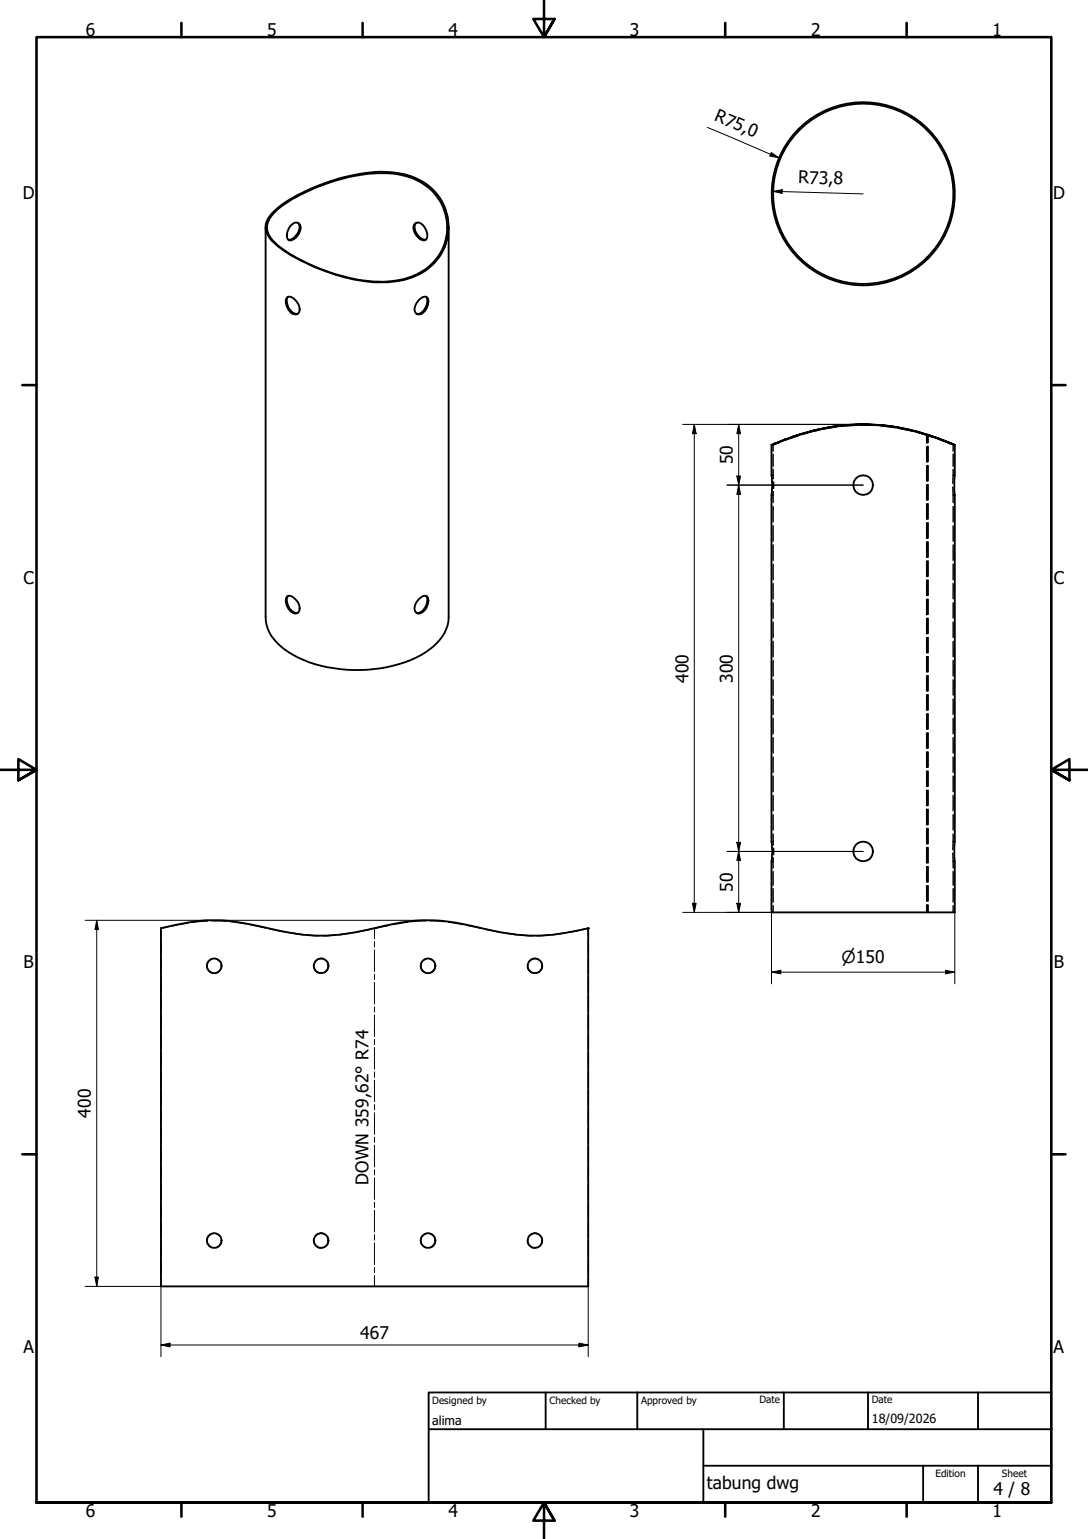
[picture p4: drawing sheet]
<svg xmlns="http://www.w3.org/2000/svg" width="297mm" height="420mm" viewBox="0 0 297 420" stroke-linecap="round" stroke-linejoin="round" font-family="sans-serif">
<!-- layer: Hidden (ISO) -->
<g fill="none" stroke="#000" stroke-width=".38">
<path d="M233 28v.2M233 28.4v.1M238.3 28v.2M238.3 28.4v.1M210.8 55.6h.1M210.8 50.3h.1M211.1 55.6h.1M211.1 50.3h.1M260.1 55.6h.1M260.1 50.3h.1M260.3 55.6h.2M260.3 50.3h.2"/>
<path d="M233 77.4v.1M233 77.6v.2M238.3 77.4v.1M238.3 77.6v.2M217.7 119l-4 1.4M218.4 118.8l-4.1 1.4M222.9 117.6l-4.1 1.1M223.5 117.4l-4.1 1.1M228.2 116.6l-4.3 .7M228.8 116.5l-4.3 .7M233.4 116.1l-4.2 .3M234.1 116.1l-4.3 .3"/>
<path d="M234.5 116.1h4.3M235.1 116.1l4.3 .1M239.8 116.2l4.3 .5M240.5 116.2l4.2 .6M245.1 116.9l4.2 .9M245.7 117l4.2 .9M250.3 118l4.1 1.3M251 118.2l2 .6M253 118.8h.1M253 118.8v2.1M253.1 118.9l2 .6M253.1 118.9v2"/>
<path d="M253.2 118.8l-.1 .1M253.2 118.7l.1 2.1M253.3 118.8l.1 2M255.4 119.6l4 1.5M256.2 119.9l3.9 1.5M210.6 135.1h.2M210.6 129.8h.2M210.6 121.5h.2M210.9 135.1h.2M210.9 129.8h.2M210.9 121.5l.2 1.7M211.1 129.8v.9"/>
<path d="M211.1 124v3.3M211.1 128.1v1.7M211.1 135.1v2.1M211.1 138.3v4.2M211.1 134.2v.9M211.2 131.6v1.7M213.3 120.6l-2.2 .9 1.6-.7M253 122v4.1M253 127.2v4.1M253 132.4v4.1M253 137.6v4.1M253.1 122v4.2"/>
<path d="M253.1 127.2v4.2M253.1 132.4v4.2M253.1 137.6v4.2M253.3 121.8v4.2M253.3 127v4.2M253.3 132.2v4.2M253.3 137.5v4.1M253.4 121.9v4.1M253.4 127.1v4.2M253.4 132.3v4.2M253.4 137.5v4.2M260.1 133l.1 2.1"/>
<path d="M260.2 129.8l-.1 2.1M260.2 135.1h.2M260.2 129.8h.2M260.2 124v3.3M260.2 128.1v1.7M260.2 135.1v2.1M260.2 138.3v4.2M260.4 121.5h-.2v1.7M260.5 135.1h.2M260.5 129.8h.2M260.5 121.5h.2M211.1 143.6v4.1"/>
<path d="M211.1 148.8v4.2M211.1 154v4.3M211.1 159.3v4.2M253 142.8v4.2M253 148v4.2M253 153.2v4.2M253 158.4v4.2M253.1 142.8v4.2M253.1 148v4.2M253.1 153.2v4.2M253.1 158.5v4.1M253.3 142.7v4.2"/>
<path d="M253.3 147.9v4.2M253.3 153.1v4.2M253.3 158.3v4.2M253.4 142.7v4.2M253.4 147.9v4.2M253.4 153.1v4.2M253.4 158.4v4.1M260.2 143.6v4.1M260.2 148.8v4.2M260.2 154v4.3M260.2 159.3v4.2M211.1 164.6v4.2"/>
<path d="M211.1 169.8v4.2M211.1 175.1v4.2M253 163.6v4.2M253 168.8v4.2M253 174v4.2M253 179.2v4.2M253.1 163.7v4.1M253.1 168.9v4.1M253.1 174.1v4.1M253.1 179.3v4.1M253.3 163.6v4.1M253.3 168.8v4.2"/>
<path d="M253.3 174v4.2M253.3 179.2v4.2M253.4 163.6v4.1M253.4 168.8v4.2M253.4 174v4.2M253.4 179.2v4.2M260.2 164.6v4.2M260.2 169.8v4.2M260.2 175.1v4.2M211.1 180.3v4.3M211.1 185.6v4.2M211.1 190.9v4.2"/>
<path d="M211.1 196.1v4.2M253 184.5v4.1M253 189.7v4.1M253 194.9v4.2M253.1 184.5v4.1M253.1 189.7v4.2M253.1 194.9v4.2M253.3 184.4v4.2M253.3 189.7v4.1M253.3 194.9v4.2M253.4 184.4v4.2M253.4 189.7v4.1"/>
<path d="M253.4 194.9v4.2M260.2 180.3v4.3M260.2 185.6v4.2M260.2 190.9v4.2M260.2 196.1v4.2M211.1 201.4v4.2M211.1 206.7v4.2M211.1 211.9v4.2M211.1 217.1v4.2M253 200.1v4.2M253 205.3v4.2M253 210.5v4.2"/>
<path d="M253 215.8v4.1M253.1 200.1v4.2M253.1 205.3v4.2M253.1 210.5v4.2M253.1 215.8v4.1M253.3 200.1v4.2M253.3 205.3v4.2M253.3 210.5v4.2M253.3 215.8v4.1M253.4 200.1v4.2M253.4 205.3v4.2M253.4 210.5v4.2"/>
<path d="M253.4 215.8v4.1M260.2 201.4v4.2M260.2 206.7v4.2M260.2 211.9v4.2M260.2 217.1v4.2M210.6 235.1h.2M210.6 229.8h.2M210.9 235.1h.2M210.9 229.8h.2M211.1 229.8v.9M211.1 222.4v4.2M211.1 227.7v2.1"/>
<path d="M211.1 235.1v1.9M211.1 237.9v3.8M211.1 234.2v.9M211.2 231.6v1.7M253 221v4.1M253 226.2v4.2M253 231.4v4.2M253 236.6v4.2M253.1 221v4.1M253.1 226.2v4.2M253.1 231.4v4.2M253.1 236.6v4.2"/>
<path d="M253.3 221v4.1M253.3 226.2v4.2M253.3 231.4v4.2M253.3 236.6v4.2M253.4 221v4.1M253.4 226.2v4.2M253.4 231.4v4.2M253.4 236.6v4.2M260.1 233l.1 2.1M260.2 229.8l-.1 2.1M260.2 235.1h.2M260.2 229.8h.2"/>
<path d="M260.2 222.4v4.2M260.2 227.7v2.1M260.2 235.1v1.9M260.2 237.9v3.8M260.5 235.1h.2M260.5 229.8h.2M43.9 253.4v.1M43.9 253.5v2M43.9 256.5v4.1M46 253l-2.1 .5M51.3 252l-4.2 .8M56.6 251.4l-4.2 .4"/>
<path d="M57.7 251.4l4.3 .1M63.1 251.6l4.1 .7M68.3 252.5l4.2 .8M73.5 253.6l4.3 .8M78.8 254.6l3.9 .6M83.6 255.2l3.6 .2M91.7 255.2l-3.6 .2M96.4 254.6l-3.8 .6M101.3 253.7l-3.9 .8M106.3 252.6l-3.9 .9M111.3 251.8l-4 .6M116.3 251.4l-4 .2"/>
<path d="M117.3 251.4l4.1 .2M122.4 251.8l4 .6M127.4 252.6l4 .9M132.3 253.7l4 .8M137.3 254.6l3.8 .6M142 255.2l3.6 .2M150.1 255.2l-3.6 .2M154.4 254.7l-3.4 .5M158.2 254l-3.1 .6M159 253.8l1.6-.3v2M160.6 256.6v4M211.1 242.6v3.7"/>
<path d="M211.1 247.2v1.9M253 241.8v4.2M253 247.1v2M253.1 241.9v4.1M253.1 247.1v2M253.3 241.8v4.2M253.3 247.1v2M253.4 241.8v4.2M253.4 247.1v2M260.2 242.6v3.7M260.2 247.2v1.9M43.9 261.7v4.1"/>
<path d="M43.9 266.8v4.1M43.9 271.9v4.2M43.9 277.1v4.1M57.8 261.8a2 2 0 0 0-1.3 1.9 2 2 0 0 0 1.3 1.9M59.1 261.8a2 2 0 0 1 1.4 1.9 2 2 0 0 1-1.4 1.9M85.7 263.4a2.03 2.03 0 0 0 2.3 2.3M88.6 262a2.01 2.01 0 0 0-2.6 .5M89.4 262.7a1.93 1.93 0 0 1-.6 2.6M116.3 261.8a1.97 1.97 0 0 0-1.5 1.9 1.97 1.97 0 0 0 1.5 1.9M117.5 261.8a2 2 0 0 1 1.4 1.9 2 2 0 0 1-1.4 1.9M144.1 263.4a1.96 1.96 0 0 0 2.3 2.3M147.1 262a2.12 2.12 0 0 0-2.7 .5"/>
<path d="M147.8 262.7a1.93 1.93 0 0 1-.6 2.6M160.6 261.7v4.1M160.6 266.9v4M160.6 272v4.1M160.6 277.2v4M43.9 282.2v4.2M43.9 287.4v4.1M43.9 292.5v4.2M43.9 297.7v4.1M160.6 282.3v4.1M160.6 287.4v4.1M160.6 292.6v4.1"/>
<path d="M160.6 297.7v4.1M43.9 302.8v4.1M43.9 308v4.1M43.9 313.1v4.1M43.9 318.2v4.2M160.6 302.9v4M160.6 308v4.1M160.6 313.1v4.1M160.6 318.2v4.2M43.9 323.4v4.1M43.9 328.5v4.2M43.9 333.7v4.1"/>
<path d="M43.9 338.8v4.1M57.8 336.8a2 2 0 0 0-1.3 1.9 2 2 0 0 0 1.3 1.9M59.1 336.8a2 2 0 0 1 1.4 1.9 2 2 0 0 1-1.4 1.9M85.7 338.4a2.03 2.03 0 0 0 2.3 2.3M88.6 337a2.01 2.01 0 0 0-2.6 .5M89.4 337.7a1.93 1.93 0 0 1-.6 2.6M116.3 336.8a1.97 1.97 0 0 0-1.5 1.9 1.97 1.97 0 0 0 1.5 1.9M117.5 336.8a2 2 0 0 1 1.4 1.9 2 2 0 0 1-1.4 1.9M144.1 338.4a1.96 1.96 0 0 0 2.3 2.3M147.1 337a2.12 2.12 0 0 0-2.7 .5M147.8 337.7a1.93 1.93 0 0 1-.6 2.6M160.6 323.4v4.1"/>
<path d="M160.6 328.5v4.2M160.6 333.7v4.1M160.6 338.8v4.1M43.9 344v4.1M43.9 349.1v2.1M160.6 344v4.1M160.6 349.1v2.1"/>
</g>
<!-- layer: Visible (ISO) -->
<g fill="none" stroke="#000" stroke-width=".51">
<path d="M79.4 61.6a1.43 1.43 0 0 1 1.4-.9 1.43 1.43 0 0 1 1.2 1.1 3.7 3.7 0 0 1-2.9 3.8 1.92 1.92 0 0 1-.5-2.7zM81.3 60.8a3 3 0 0 1-1 4.1l-1.1 .5h-.5M113.5 60.9a2.24 2.24 0 0 1 2.6 1.6 2.46 2.46 0 0 1 0 3 2.43 2.43 0 0 1-2.6-1.5 2.35 2.35 0 0 1 0-3.1zM113.7 60.8a2.87 2.87 0 0 0 .6 3.7 2.24 2.24 0 0 0 2 .9M122.1 62a14.7 14.7 0 0 0-12-14.1 37.2 37.2 0 0 0-19.7 1.8 43.3 43.3 0 0 0-15.2 8 5.1 5.1 0 0 0-1.3 7.2 28.7 28.7 0 0 0 10.9 7.3 47.1 47.1 0 0 0 20.8 4.7 17.3 17.3 0 0 0 14.6-7.8 14.4 14.4 0 0 0 1.9-7M122.1 62v.1M122.5 62a15 15 0 0 0-13.3-14.7 40.4 40.4 0 0 0-20 2.5 40 40 0 0 0-14.8 8.3 5.1 5.1 0 0 0 .5 8.2 49.4 49.4 0 0 0 20.2 9.6 31.5 31.5 0 0 0 17.2-.1 14.6 14.6 0 0 0 10.2-13.7h-.4M122.5 62v106.5a12 12 0 0 1-6.4 9.7 38.5 38.5 0 0 1-28.4 3.6 23.5 23.5 0 0 1-13.6-8.1 9.7 9.7 0 0 1-1.6-5.2v-106.5M122.5 62h-.4M253.1 70.3l.3 .2M253.1 70.2a24.6 24.6 0 0 0-10.6-40.9 24.6 24.6 0 0 0-30.8 29 24.6 24.6 0 0 0 40.3 13l1-.9 .3 .3a25 25 0 0 1-41.2-9.4 25 25 0 0 1 26.3-33.2 25 25 0 0 1 18.4 38.1l-2.1 2.9-1.3 1.4M78.3 81.3a1.88 1.88 0 0 1 2.6 .9 2.49 2.49 0 0 1 .3 3.5 2.12 2.12 0 0 1-2.7-1.5l-.5-1.5v-.8z"/>
<path d="M78.7 81a3.4 3.4 0 0 0 1 4.1l.6 .5h1M114.4 81.8l.4-.3a1.17 1.17 0 0 1 1.4-.5 1.17 1.17 0 0 1 .8 1.3 3.6 3.6 0 0 1-2.6 3.5 1.47 1.47 0 0 1-1.1-2.3zM116.3 81a3.4 3.4 0 0 1-.9 4l-.7 .6h-1M253.3 118.7a57.7 57.7 0 0 0-42.5 2.8l.1-.1a58.1 58.1 0 0 1 48.6-.4l1.2 .5-7.3-2.8M210.6 121.5v8.3l.2 2.1-.2 3.1v94.8l.2 2.1-.2 3.2v14h50.1v-127.6M78.3 162.9a1.88 1.88 0 0 1 2.6 1 2.48 2.48 0 0 1 .3 3.5 2.7 2.7 0 0 1-3-2.5l-.2-1.3zM78.7 162.7a3.4 3.4 0 0 0 1 4.1l.6 .4h1M114.4 163.5l.4-.3a1.17 1.17 0 0 1 1.4-.5 1.17 1.17 0 0 1 .8 1.2 3.4 3.4 0 0 1-2.9 3.6 1.79 1.79 0 0 1-.6-2.8zM116.3 162.7a3.4 3.4 0 0 1-.9 4l-.7 .5h-1M43.9 253.4a50.5 50.5 0 0 1 18.6-2 160.8 160.8 0 0 1 16.2 3.2 53.8 53.8 0 0 0 25.4-1.6 49.4 49.4 0 0 1 26.9 .3 52.7 52.7 0 0 0 29.6 .1v97.8h-116.7z"/>
<circle cx="235.6" cy="132.4" r="2.67"/>
<circle cx="235.6" cy="232.5" r="2.67"/>
<circle cx="58.5" cy="263.7" r="1.98"/>
<circle cx="87.7" cy="263.7" r="1.99"/>
<circle cx="116.9" cy="263.7" r="2"/>
<circle cx="146" cy="263.7" r="1.97"/>
<circle cx="58.5" cy="338.7" r="1.98"/>
<circle cx="87.7" cy="338.7" r="2.01"/>
<circle cx="116.9" cy="338.7" r="2"/>
<circle cx="146" cy="338.7" r="1.99"/>
</g>
<g fill="#000">
<circle cx="253.3" cy="118.7" r=".25"/>
<circle cx="253.4" cy="118.7" r=".25"/>
</g>
<!-- layer: Hidden (ISO) -->
<g fill="#000">
<circle cx="160.6" cy="253.4" r=".19"/>
<circle cx="160.6" cy="253.5" r=".19"/>
</g>
<!-- layer: Bend Centerline (ISO) -->
<g fill="none" stroke="#000" stroke-width=".27">
<path d="M102.2 253.4v2.9M102.2 257.1v1.5M102.2 259.3v5.9M102.2 266v1.4M102.2 268.2v5.9M102.2 274.9v1.4M102.2 277.1v5.9M102.2 283.8v1.4M102.2 286v5.9M102.2 292.7v1.4M102.2 294.9v5.9M102.2 301.5v1.5"/>
<path d="M102.2 303.8v5.9M102.2 310.4v1.5M102.2 312.7v5.9M102.2 319.3v1.5M102.2 321.5v5.9M102.2 328.2v1.5M102.2 330.4v5.9M102.2 337.1v1.5M102.2 339.3v5.9M102.2 346v1.5M102.2 348.2v3"/>
</g>
<!-- layer: Border (ISO) -->
<g fill="none" stroke="#000" stroke-width=".7">
<path d="M49.5 6.3v3.8M99 6.3v3.8M148.5 .2v9.9l-2.9-4.9h5.8l-2.9 4.9 2.9-4.9M198 6.3v3.8M247.5 6.3v3.8M6.1 105.1h3.9M287 105.1h3.9M0 210.2h10l-5-3v5.8l5-2.8-5 2.8M297 210.2h-10l5-3v5.8l-5-2.8 5 2.8M6.1 315.1h3.9M287 315.1h3.9M10 410.2v-400.1h277v400.1h-277h277"/>
<path d="M49.5 410.2v3.9M99 410.2v3.9M151.4 415.1l-2.9-4.9 2.9 4.9h-5.8l2.9-4.9v10M198 410.2v3.9M247.5 410.2v3.9"/>
</g>
<!-- layer: Title (ISO) -->
<path d="M117 380.2h170v30h-170zM117 390.2h170M149 380.2v10M174 380.2v10M192 390.2v20M214 380.2v10M237 380.2v10M267 380.2v10M192 400.2h95M252 400.2v10M267 400.2v10" fill="none" stroke="#000" stroke-width=".51"/>
<!-- layer: Dimension (ISO) -->
<g fill="none" stroke="#000" stroke-width=".27">
<path d="M193.1 34.8l19.6 8.3M210.6 41.6l2.1 1.5-2.5-.5zM211.1 52.2l2.5-.4v1zM211.1 52.2l24.5 .7M186.4 115.9h49.2M189.5 115.9l.6 2.5h-1.1zM189.5 115.9v133.2M201.7 115.9l.5 2.5h-1zM201.7 115.9v133.2M198.5 132.4h37.1M201.2 130h1l-.5 2.4zM201.7 132.4l.5 2.6h-1z"/>
<path d="M198.5 232.5h37.1M201.2 230h1l-.5 2.5zM201.7 232.5l.5 2.4h-1zM23.2 251.2h93.6M26.4 251.2l.5 2.5h-1zM26.4 251.2v100M186.4 249.1h24.2v19.5M189 246.6h1.1l-.6 2.5zM201.2 246.6h1l-.5 2.5zM260.7 249.1v19.5M210.6 265.4l2.6-.5v1zM210.6 265.4h50.1"/>
<path d="M258.1 264.9l2.6 .5-2.6 .5zM23.2 351.2h20.7v19.2M25.9 348.7h1l-.5 2.5zM160.6 351.2v19.2M43.9 367.2l2.5-.5v1zM43.9 367.2h116.7M158.1 366.7l2.5 .5-2.5 .5z"/>
</g>
<g fill="#000">
<path d="M210.6 41.6l2.1 1.5-2.5-.5z" fill-rule="evenodd"/>
<path d="M211.1 52.2l2.5-.4v1z" fill-rule="evenodd"/>
<path d="M189.5 115.9l.6 2.5h-1.1z" fill-rule="evenodd"/>
<path d="M201.7 115.9l.5 2.5h-1z" fill-rule="evenodd"/>
<path d="M201.2 130h1l-.5 2.4z" fill-rule="evenodd"/>
<path d="M201.7 132.4l.5 2.6h-1z" fill-rule="evenodd"/>
<path d="M201.2 230h1l-.5 2.5z" fill-rule="evenodd"/>
<path d="M201.7 232.5l.5 2.4h-1z" fill-rule="evenodd"/>
<path d="M26.4 251.2l.5 2.5h-1z" fill-rule="evenodd"/>
<path d="M189 246.6h1.1l-.6 2.5z" fill-rule="evenodd"/>
<path d="M201.2 246.6h1l-.5 2.5z" fill-rule="evenodd"/>
<path d="M210.6 265.4l2.6-.5v1z" fill-rule="evenodd"/>
<path d="M258.1 264.9l2.6 .5-2.6 .5z" fill-rule="evenodd"/>
<path d="M25.9 348.7h1l-.5 2.5z" fill-rule="evenodd"/>
<path d="M43.9 367.2l2.5-.5v1z" fill-rule="evenodd"/>
<path d="M158.1 366.7l2.5 .5-2.5 .5z" fill-rule="evenodd"/>
</g>
<g font-size="4.8">
<text x="23.4" y="9.8">6</text>
<text x="73" y="9.8">5</text>
<text x="122.4" y="9.8">4</text>
<text x="172" y="9.8">3</text>
<text x="221.4" y="9.8">2</text>
<text x="271" y="9.8">1</text>
<text x="194.8" y="32.9" transform="rotate(23 194.8 32.9)">R75,0</text>
<text x="217.9" y="50" transform="rotate(2 217.9 50)">R73,8</text>
<text x="6.2" y="54.4">D</text>
<text x="287.5" y="54.4">D</text>
<text x="200.1" y="126.8" transform="rotate(-90 200.1 126.8)">50</text>
<text x="6.4" y="159.4">C</text>
<text x="287.7" y="159.4">C</text>
<text x="188" y="186.4" transform="rotate(-90 188 186.4)">400</text>
<text x="200.1" y="186.4" transform="rotate(-90 200.1 186.4)">300</text>
<text x="200.1" y="243.4" transform="rotate(-90 200.1 243.4)">50</text>
<text x="6.4" y="264.4">B</text>
<text x="287.7" y="264.4">B</text>
<text x="24.8" y="305.2" transform="rotate(-90 24.8 305.2)">400</text>
<text x="100.6" y="323.4" transform="rotate(-90 100.6 323.4)">DOWN 359,62° R74</text>
<text x="98.3" y="365.6">467</text>
<text x="6.4" y="369.4">A</text>
<text x="287.7" y="369.4">A</text>
<text x="193" y="406.5">tabung dwg</text>
<text x="271.2" y="408.1">4 / 8</text>
<text x="23.4" y="414.1">6</text>
<text x="73" y="414.1">5</text>
<text x="122.4" y="414.1">4</text>
<text x="172" y="414.1">3</text>
<text x="221.4" y="414.1">2</text>
<text x="271" y="414.1">1</text>
</g>
<text font-size="4.6" x="229.7" y="263">⌀150</text>
<g font-size="3.4">
<text x="118" y="389.1">alima</text>
<text x="238" y="388.6">18/09/2026</text>
</g>
<g font-size="2.7">
<text x="118" y="383.3">Designed by</text>
<text x="150" y="383.3">Checked by</text>
<text x="175" y="383.3">Approved by</text>
<text x="207.3" y="383.1">Date</text>
<text x="238" y="383.1">Date</text>
<text x="255.4" y="403.3">Edition</text>
<text x="273.6" y="403.3">Sheet</text>
</g>
</svg>
